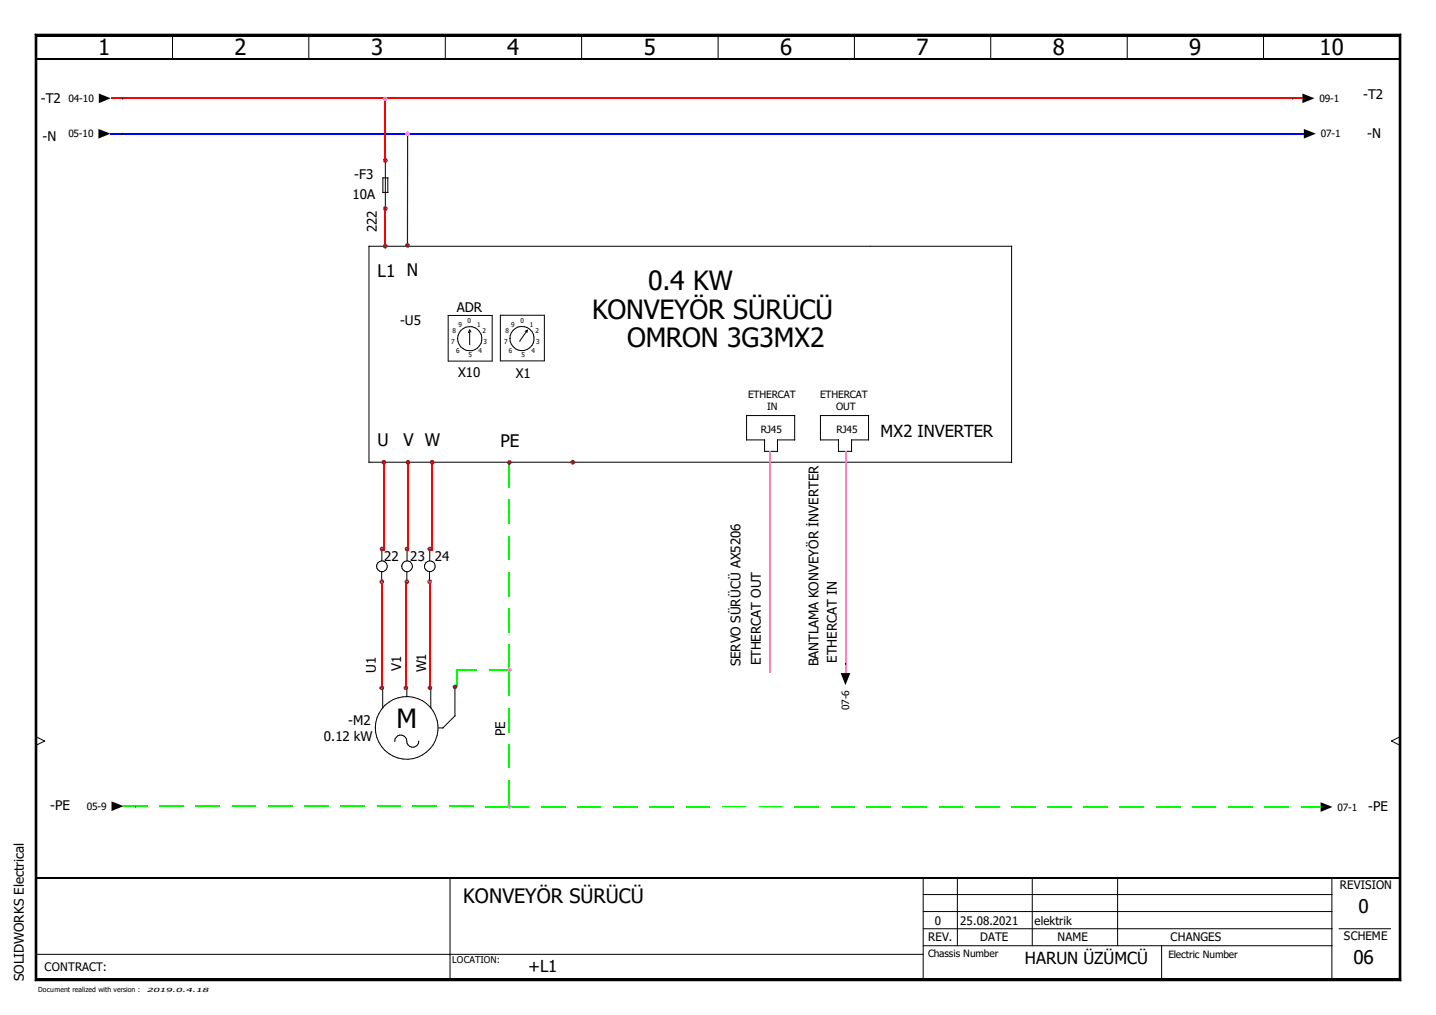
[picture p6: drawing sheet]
<svg xmlns="http://www.w3.org/2000/svg" width="297mm" height="210mm" viewBox="0 0 297 210" stroke-linecap="round" stroke-linejoin="round" font-family="sans-serif">
<path d="M.1 0h296.8v209.8h-296.8z" fill="none" stroke="#fff" stroke-width=".21"/>
<g fill="none" stroke="#000" stroke-width=".21">
<path d="M7.3 7.1l.3 .4zM7.3 7.1h282.5zM7.3 7.1v195.7zM7.3 7.1h282.5v195.7h-282.5zM7.6 7.5h281.8zM7.6 7.5v194.9zM7.6 7.5h281.8v194.9h-281.8zM35.7 7.2v5M63.9 7.2v5M92.2 7.2l-.1 5M120.4 7.2l-.1 5M148.6 7.2l-.1 5"/>
<path d="M176.8 7.2l-.1 5M205 7.2l-.1 5M233.2 7.2v5M261.4 7.2v5M289.4 7.5v194.9zM289.8 7.1l-.4 .4zM289.8 7.1v195.7zM25.4 27.6h.1M25.4 20.3h.1M79.7 33.3l.1 10M80.2 36.8v3M80.3 36.8h-1.1v3h1.1"/>
<path d="M267.4 20.3h.1M267.7 27.6h.1M79.6 50.9h.1M84.4 50.9h.1M209.3 50.9v44.7M209.3 50.9h-133v44.7h133M92.7 65.2h9.1v9.5h-9.1zM94.7 70h.1M97.2 68.2h.1M97.2 68.2l.2 .5M97.2 68.2l-.3 .5M97.2 68.6v2.6"/>
<path d="M97.2 71.2h.1M103.5 65.2h9.1v9.4h-9.1zM105.5 70h.1M108.6 68.5l.5-.2-1.5 2.2M109.1 68.3l-.1 .5M79.6 95.6h.1M84.6 95.6h.1M89.5 95.6h.1M105.5 95.6h.1M118.5 95.6h.1M158.2 91v2.3h2.7M158.2 91h-3.8v-5.1h10v5.1h-3.6v2.3"/>
<path d="M173.4 91v2.3h2.8M179.7 85.9v5.1M179.7 85.9h-10v5.1h3.8M179.7 91h-3.6v2.3M77.9 117.1h.1M78.9 118.3v1.8M78.9 118.3h.1M79 113.7v2.3M83.1 117.1h.1M84.2 118.3v1.8M84.2 113.7v2.3M87.8 117.1h.1"/>
<path d="M88.9 118.2v1.9M88.9 113.7v2.3M174.9 137.2h.1M7.4 152.4l1.8 .8M9.2 153.2l-1.7 .9M9.2 153.2h.1M77.6 150.5h.1M79.2 142v4.4M81.7 153.3a1.23 1.23 0 0 1 1.2-1.3 1.23 1.23 0 0 1 1.3 1.3 1.25 1.25 0 0 0 1.2 1.2 1.25 1.25 0 0 0 1.3-1.2M84.2 142v2.1M89.1 142l.1 4.4M90.6 150.5h1"/>
<path d="M94.1 148l-2.5 2.5M94.1 148h.1M94.1 142v6M287.8 153.2l1.8 .9M287.8 153.2h.1M289.6 152.4l-1.8 .8M28 166.7h.1M271.1 166.9h.1M7.4 197.4h183.6M93.1 181.5v21.1M191 195.6h84.5M191 192.1h84.5"/>
<path d="M191 188.5h84.5M191 185h84.5M191 181.5v21.1M198.1 181.5l-.1 14.1M213.6 181.5l-.1 14.1M231.2 181.5v14.1M240.3 195.6v7M275.5 181.5h.1M275.5 181.5v21.1M277 192.1h10.6M7.3 202.8h282.5zM7.6 202.4l-.3 .4z"/>
<path d="M7.6 202.4h281.8zM289.4 202.4l.4 .4z"/>
<circle cx="97.2" cy="70" r="2.51"/>
<circle cx="108" cy="70" r="2.49"/>
<circle cx="79" cy="117.1" r="1.12"/>
<circle cx="84.2" cy="117.1" r="1.12"/>
<circle cx="88.9" cy="117.1" r="1.12"/>
<circle cx="84.1" cy="150.5" r="6.5"/>
</g>
<path d="M7.3 7.3h282.5M7.3 202.6h282.5" fill="none" stroke="#000" stroke-width=".38"/>
<path d="M7.3 7.1l.3 .4zM269.4 19.3l2.5 1-2.5 1zM289.8 7.1l-.4 .4zM20.4 26.7l2.5 .9-2.5 1.1zM20.4 19.3l2.5 1-2.5 1zM269.7 26.7l2.5 .9-2.5 1.1zM173.9 139.2h2l-1 2.5zM23.1 165.7l2.5 1-2.5 1zM273.2 165.9l2.4 1-2.4 1zM7.6 202.4l-.3 .4zM289.4 202.4l.4 .4z" fill="#000"/>
<path d="M7.4 7.1v195.7M7.4 12.2h282.2M289.6 7.1v195.7M7.4 181.5h282.2" fill="none" stroke="#000" stroke-width=".34"/>
<g fill="none" stroke="#0f0" stroke-width=".25">
<path d="M105.4 95.6v5.3M105.4 103.4v5M105.4 110.9v4.9M105.4 118.3v5M98.7 138.6h-4.3v3.4M101.2 138.6h4.2M105.4 125.8v5M105.4 133.3v10.6M105.4 146.4v5M105.4 153.9v5M25.5 166.7h5M40.5 166.8h5"/>
<path d="M48 166.8h5M55.5 166.8h4.9M62.9 166.8h5M70.4 166.8h5M77.9 166.8h5M85.4 166.8h5M100.4 166.8h9.1M105.4 161.4v5.4M112 166.8h5M119.5 166.8h4.9M126.9 166.8h5M134.4 166.8h5"/>
<path d="M141.9 166.8h5M149.3 166.8h5M156.8 166.8h5M164.3 166.8h5M171.8 166.8h5M179.3 166.8h5M186.8 166.8h5M194.3 166.8h4.9M201.7 166.8h5M209.2 166.8h5M224.2 166.9h4.9M231.6 166.9h5"/>
<path d="M239.1 166.9h5M246.6 166.9h5M254.1 166.9h5M261.6 166.9h5M269.1 166.9h4.1"/>
</g>
<path d="M33 166.7h5M92.9 166.8h5M216.7 166.9h5" fill="none" stroke="#0f0" stroke-width=".21"/>
<path d="M22.9 27.6h246.8" fill="none" stroke="#00f" stroke-width=".25"/>
<path d="M22.9 20.3h246.5M79.7 20.4v12.8M79.7 43.1v7.8M79.4 95.6v18.3M84.4 95.6v18.3M89.4 95.6v18.3M78.9 120.7v21.5M83.9 120.7v21.5M88.9 120.7v21.5" fill="none" stroke="#f00" stroke-width=".25"/>
<path d="M84.3 27.6v23.2" fill="none" stroke="#00f" stroke-width=".3"/>
<path d="M159.2 93.4v45.8M174.9 93.4v45.8" fill="none" stroke="#ff7fbf" stroke-width=".21"/>
<g fill="#a50000">
<path d="M118.5 95.5l.3-.3 .2 .4z"/>
<path d="M118.5 95.1l.3 .1-.3 .3z"/>
<path d="M118.1 95.2l.4-.1v.4z"/>
<path d="M118.1 95.2l.3 .4h-.4z"/>
<path d="M118 95.6h.4l-.3 .4z"/>
<path d="M118.4 95.6l.1 .5-.4-.1z"/>
<path d="M118.5 95.6l.3 .4-.3 .1z"/>
<path d="M118.5 95.6h.5l-.2 .4z"/>
</g>
<g fill="#ff7fdf">
<path d="M105.7 138.2l.2 .4h-.5z"/>
<path d="M105.4 138l.3 .2-.3 .3z"/>
<path d="M105.1 138.2l.3-.2v.5z"/>
<path d="M105.1 138.2l.3 .4h-.5z"/>
<path d="M104.9 138.6h.5l-.3 .3z"/>
<path d="M105.4 138.6v.4l-.3-.1z"/>
<path d="M105.4 138.6l.3 .3-.3 .1z"/>
<path d="M105.4 138.6h.5l-.2 .3z"/>
<path d="M105.7 166.4l.2 .4h-.5z"/>
<path d="M105.4 166.3l.3 .1-.3 .4z"/>
<path d="M105 166.4l.4-.1v.4z"/>
<path d="M105 166.4l.3 .4h-.4z"/>
<path d="M104.9 166.8h.4l-.3 .3z"/>
<path d="M105.3 166.8l.1 .5-.4-.2z"/>
<path d="M105.4 166.8l.3 .3-.3 .2z"/>
<path d="M105.4 166.8h.5l-.2 .3z"/>
</g>
<g fill="#a50000">
<path d="M105.4 95.6l.3-.3 .2 .3z"/>
<path d="M105.4 95.1l.3 .2-.3 .3z"/>
<path d="M105 95.3l.4-.2v.5z"/>
<path d="M105 95.3l.3 .3h-.4z"/>
<path d="M104.9 95.6l.4 .1-.3 .3z"/>
<path d="M105.3 95.7l.1 .4-.4-.1z"/>
<path d="M105.4 95.7l.3 .3-.3 .1z"/>
<path d="M105.4 95.6h.5l-.2 .4z"/>
<path d="M94.4 141.7l.2 .3h-.5z"/>
<path d="M94.1 141.6l.3 .1-.3 .3z"/>
<path d="M93.8 141.7l.3-.1v.4z"/>
<path d="M93.8 141.7l.3 .3h-.5z"/>
<path d="M93.6 142l.5 .1-.3 .3z"/>
<path d="M94.1 142.1v.4l-.3-.1z"/>
<path d="M94.1 142.1l.3 .3-.3 .1z"/>
<path d="M94.1 142h.5l-.2 .4z"/>
<path d="M89.4 95.6l.3-.4 .2 .4z"/>
<path d="M89.4 95.1l.3 .1-.3 .4z"/>
<path d="M89 95.2l.4-.1v.4z"/>
<path d="M89 95.2l.3 .4h-.4z"/>
<path d="M88.9 95.6h.4l-.3 .4z"/>
<path d="M89.3 95.6l.1 .5-.4-.1z"/>
<path d="M89.4 95.7l.3 .3-.3 .1z"/>
<path d="M89.4 95.6h.5l-.2 .4z"/>
<path d="M89 142.2l.3-.3 .1 .3z"/>
<path d="M88.9 141.7l.4 .2-.3 .3z"/>
<path d="M88.6 141.9l.3-.2v.5z"/>
<path d="M88.6 141.9l.3 .3h-.5z"/>
<path d="M88.4 142.2l.5 .1-.3 .3z"/>
<path d="M88.9 142.3v.4l-.3-.1z"/>
<path d="M88.9 142.3l.4 .3-.4 .1z"/>
<path d="M89 142.2h.4l-.1 .4z"/>
<path d="M88.9 113.5l.4-.3 .1 .3z"/>
<path d="M88.9 113l.4 .2-.4 .3z"/>
<path d="M88.6 113.2l.3-.2v.5z"/>
<path d="M88.6 113.2l.3 .3h-.5z"/>
<path d="M88.4 113.5h.5l-.3 .4z"/>
<path d="M88.9 113.5v.5l-.3-.1z"/>
<path d="M88.9 113.6l.4 .3-.4 .1z"/>
<path d="M88.9 113.5h.5l-.1 .4z"/>
<path d="M88.9 120.3l.3-.4 .2 .4z"/>
<path d="M88.9 119.8l.3 .1-.3 .4z"/>
<path d="M88.5 119.9l.4-.1-.1 .5z"/>
<path d="M88.5 119.9l.3 .4h-.4z"/>
<path d="M88.4 120.3h.4l-.3 .3z"/>
<path d="M88.8 120.3l.1 .5-.4-.2z"/>
<path d="M88.9 120.4l.3 .2-.3 .2z"/>
<path d="M88.9 120.3h.5l-.2 .3z"/>
<path d="M84.4 95.6l.3-.4 .2 .4z"/>
<path d="M84.4 95.1l.3 .1-.3 .4z"/>
<path d="M84 95.2l.4-.1v.5z"/>
<path d="M84 95.2l.3 .4h-.4z"/>
<path d="M83.9 95.6h.5l-.4 .4z"/>
<path d="M84.4 95.6v.5l-.4-.1z"/>
<path d="M84.4 95.7l.3 .3-.3 .1z"/>
<path d="M84.4 95.6h.5l-.2 .4z"/>
</g>
<g fill="#ff7fdf">
<path d="M84.4 27.6l.3-.3 .1 .3z"/>
<path d="M84.3 27.1l.4 .2-.3 .3z"/>
<path d="M83.9 27.3l.4-.2v.5z"/>
<path d="M83.9 27.3l.4 .3h-.5z"/>
<path d="M83.8 27.6l.5 .1-.4 .3z"/>
<path d="M84.3 27.7v.5l-.4-.2z"/>
<path d="M84.3 27.7l.4 .3-.4 .2z"/>
<path d="M84.4 27.6h.4l-.1 .4z"/>
</g>
<g fill="#a50000">
<path d="M84.6 50.4l.2 .4h-.5z"/>
<path d="M84.3 50.2l.3 .2-.3 .3z"/>
<path d="M83.9 50.4l.4-.2v.5z"/>
<path d="M83.9 50.4l.3 .4h-.4z"/>
<path d="M83.8 50.8h.4l-.3 .3z"/>
<path d="M84.2 50.8l.1 .5-.4-.2z"/>
<path d="M84.3 50.8l.3 .3-.3 .2z"/>
<path d="M84.3 50.8h.5l-.2 .3z"/>
<path d="M84.5 113.2l.2 .3h-.5z"/>
<path d="M84.2 113l.3 .2-.3 .3z"/>
<path d="M83.9 113.2l.3-.2v.5z"/>
<path d="M83.9 113.2l.3 .3h-.5z"/>
<path d="M83.7 113.5h.5l-.3 .4z"/>
<path d="M84.2 113.5v.5l-.3-.1z"/>
<path d="M84.2 113.6l.3 .3-.3 .1z"/>
<path d="M84.2 113.5h.5l-.2 .4z"/>
<path d="M84.5 119.9l.2 .4h-.5z"/>
<path d="M84.2 119.8l.3 .1-.3 .4z"/>
<path d="M83.8 119.9l.4-.1-.1 .5z"/>
<path d="M83.8 119.9l.3 .4h-.5z"/>
<path d="M83.6 120.3h.5l-.3 .3z"/>
<path d="M84.1 120.3l.1 .5-.4-.2z"/>
<path d="M84.2 120.4l.3 .2-.3 .2z"/>
<path d="M84.2 120.3h.5l-.2 .3z"/>
<path d="M84 142.2l.3-.3 .2 .3z"/>
<path d="M83.9 141.7l.4 .2-.3 .3z"/>
<path d="M83.6 141.9l.3-.2v.5z"/>
<path d="M83.6 141.9l.3 .3h-.5z"/>
<path d="M83.4 142.2l.5 .1-.3 .3z"/>
<path d="M83.9 142.3v.4l-.3-.1z"/>
<path d="M83.9 142.3l.4 .3-.4 .1z"/>
<path d="M84 142.2h.5l-.2 .4z"/>
<path d="M80 50.5l.2 .4h-.4z"/>
<path d="M79.7 50.4l.3 .1-.2 .4z"/>
<path d="M79.3 50.5l.4-.1v.5z"/>
<path d="M79.3 50.5l.4 .4h-.5z"/>
<path d="M79.2 50.9l.5 .1-.4 .3z"/>
<path d="M79.3 51.3l.4-.3v.4z"/>
<path d="M79.7 51l.3 .3-.3 .1z"/>
<path d="M79.8 50.9h.4l-.2 .4z"/>
<path d="M80 42.8l.2 .3h-.4z"/>
<path d="M79.7 42.6l.3 .2-.2 .3z"/>
<path d="M79.3 42.8l.4-.2v.5z"/>
<path d="M79.3 42.8l.4 .3h-.5z"/>
<path d="M79.2 43.1l.5 .1-.4 .3z"/>
<path d="M79.3 43.5l.4-.3v.4z"/>
<path d="M79.7 43.2l.3 .3-.3 .1z"/>
<path d="M79.8 43.1h.4l-.2 .4z"/>
<path d="M80 32.8l.2 .4h-.4z"/>
<path d="M79.7 32.7l.3 .1-.2 .3z"/>
<path d="M79.3 32.8l.4-.1v.4z"/>
<path d="M79.3 32.8l.4 .4h-.5z"/>
<path d="M79.2 33.2h.5l-.4 .3z"/>
<path d="M79.3 33.5l.4-.3v.5z"/>
<path d="M79.7 33.2l.3 .3-.3 .2z"/>
<path d="M79.8 33.2h.4l-.2 .3z"/>
</g>
<g fill="#ff7fdf">
<path d="M80 20.1l.2 .3h-.4z"/>
<path d="M79.7 19.9l.3 .2-.2 .3z"/>
<path d="M79.3 20.1l.4-.2v.5z"/>
<path d="M79.3 20.1l.4 .3h-.5z"/>
<path d="M79.2 20.4h.5l-.4 .4z"/>
<path d="M79.7 20.4v.5l-.4-.1z"/>
<path d="M79.7 20.5l.3 .3-.3 .1z"/>
<path d="M79.8 20.4h.4l-.2 .4z"/>
</g>
<g fill="#a50000">
<path d="M79.4 95.6l.4-.4 .1 .4z"/>
<path d="M79.4 95.1l.4 .1-.4 .4z"/>
<path d="M79 95.2l.4-.1v.4z"/>
<path d="M79 95.2l.3 .4h-.4z"/>
<path d="M78.9 95.6h.5l-.4 .4z"/>
<path d="M79.4 95.6v.5l-.4-.1z"/>
<path d="M79.4 95.6l.4 .4-.4 .1z"/>
<path d="M79.4 95.6h.5l-.1 .4z"/>
<path d="M79.4 113.2l.1 .3h-.4z"/>
<path d="M79 113l.4 .2-.4 .3z"/>
<path d="M78.7 113.2l.3-.2v.5z"/>
<path d="M78.7 113.2l.2 .3h-.4z"/>
<path d="M78.5 113.5h.5l-.3 .4z"/>
<path d="M79 113.5v.5l-.3-.1z"/>
<path d="M79 113.6l.4 .3-.4 .1z"/>
<path d="M79 113.5h.5l-.1 .4z"/>
<path d="M79 120.3l.3-.4 .2 .4z"/>
<path d="M78.9 119.8l.4 .1-.3 .4z"/>
<path d="M78.6 119.9l.3-.1v.5z"/>
<path d="M78.6 119.9l.3 .4h-.4z"/>
<path d="M78.5 120.3h.4l-.3 .3z"/>
<path d="M78.9 120.3v.5l-.3-.2z"/>
<path d="M78.9 120.4l.4 .2-.4 .2z"/>
<path d="M79 120.3h.5l-.2 .3z"/>
<path d="M79 142.2l.3-.3 .2 .3z"/>
<path d="M78.9 141.7l.4 .2-.3 .3z"/>
<path d="M78.6 141.9l.3-.2v.5z"/>
<path d="M78.6 141.9l.3 .3h-.5z"/>
<path d="M78.4 142.2l.5 .1-.3 .3z"/>
<path d="M78.9 142.3v.4l-.3-.1z"/>
<path d="M78.9 142.3l.4 .3-.4 .1z"/>
<path d="M79 142.2h.5l-.2 .4z"/>
</g>
<g font-size="5.5">
<text x="134.1" y="59.9">0.4 KW</text>
<text x="122.5" y="65.9">KONVEYÖR SÜRÜCÜ</text>
<text x="129.7" y="71.8">OMRON 3G3MX2</text>
<text x="82" y="150.5">M</text>
</g>
<g font-size="4.6">
<text x="20.3" y="11.3">1</text>
<text x="48.5" y="11.3">2</text>
<text x="76.7" y="11.3">3</text>
<text x="104.9" y="11.3">4</text>
<text x="133.2" y="11.3">5</text>
<text x="161.4" y="11.3">6</text>
<text x="189.6" y="11.3">7</text>
<text x="217.8" y="11.3">8</text>
<text x="246" y="11.3">9</text>
<text x="273" y="11.3">10</text>
</g>
<text font-size="4.1" x="95.8" y="186.6">KONVEYÖR SÜRÜCÜ</text>
<g font-size="3.9">
<text x="281" y="188.8">0</text>
<text x="279.9" y="199.4">06</text>
</g>
<g font-size="3.6">
<text x="78.1" y="57.2">L1 N</text>
<text x="78.1" y="92.3">U</text>
<text x="83.5" y="92.3">V W</text>
<text x="103.5" y="92.4">PE</text>
</g>
<g font-size="3.4">
<text x="182.2" y="90.4">MX2 INVERTER</text>
<text x="109.3" y="201.1">+L1</text>
<text x="212" y="199.4">HARUN ÜZÜMCÜ</text>
</g>
<g font-size="2.7">
<text x="8.5" y="21.3">-T2</text>
<text x="282" y="20.5">-T2</text>
<text x="8.8" y="29.1">-N</text>
<text x="282.8" y="28.5">-N</text>
<text x="72.9" y="41.1">10A</text>
<text x="73.3" y="37">-F3</text>
<text x="77.9" y="48" transform="rotate(-90 77.9 48)">222</text>
<text x="94.5" y="64.4">ADR</text>
<text x="82.8" y="67.2">-U5</text>
<text x="94.8" y="78">X10</text>
<text x="106.7" y="78.1">X1</text>
<text x="79.5" y="116">22</text>
<text x="84.9" y="116">23</text>
<text x="90" y="116">24</text>
<text x="153.2" y="137.8" transform="rotate(-90 153.2 137.8)">SERVO SÜRÜCÜ AX5206</text>
<text x="157.4" y="137.6" transform="rotate(-90 157.4 137.6)">ETHERCAT OUT</text>
<text x="169.3" y="137.8" transform="rotate(-90 169.3 137.8)">BANTLAMA KONVEYÖR İNVERTER</text>
<text x="173.1" y="137" transform="rotate(-90 173.1 137)">ETHERCAT IN</text>
<text x="77.8" y="139.2" transform="rotate(-90 77.8 139.2)">U1</text>
<text x="83" y="138.7" transform="rotate(-90 83 138.7)">V1</text>
<text x="88.2" y="139.1" transform="rotate(-90 88.2 139.1)">W1</text>
<text x="67" y="153.2">0.12 kW</text>
<text x="72" y="150">-M2</text>
<text x="104.5" y="152.2" transform="rotate(-90 104.5 152.2)">PE</text>
<text x="10.4" y="167.6">-PE</text>
<text x="283" y="167.8">-PE</text>
<text x="4.9" y="202.8" transform="rotate(-90 4.9 202.8)">SOLIDWORKS Electrical</text>
</g>
<g font-size="2.4">
<text x="277.2" y="183.8">REVISION</text>
<text x="193.4" y="191.3">0</text>
<text x="198.6" y="191.3">25.08.2021</text>
<text x="214" y="191.3">elektrik</text>
<text x="192" y="194.7">REV.</text>
<text x="202.7" y="194.7">DATE</text>
<text x="218.7" y="194.7">NAME</text>
<text x="242.1" y="194.7">CHANGES</text>
<text x="278" y="194.4">SCHEME</text>
<text x="9.2" y="200.9">CONTRACT:</text>
</g>
<g font-size="2.1">
<text x="14.2" y="21.1">04-10</text>
<text x="272.9" y="21.1">09-1</text>
<text x="14.1" y="28.4">05-10</text>
<text x="273.2" y="28.4">07-1</text>
<text x="154.7" y="82.3">ETHERCAT</text>
<text x="169.6" y="82.3">ETHERCAT</text>
<text x="157.4" y="89.6">RJ45</text>
<text x="158.7" y="84.8">IN</text>
<text x="172.9" y="84.8">OUT</text>
<text x="173.1" y="89.6">RJ45</text>
<text x="175.6" y="146.8" transform="rotate(-90 175.6 146.8)">07-6</text>
<text x="17.9" y="167.5">05-9</text>
<text x="276.6" y="167.6">07-1</text>
<text x="192" y="198">Chassis Number</text>
<text x="241.7" y="198.1">Electric Number</text>
</g>
<text font-size="1.9" x="93.6" y="199.2">LOCATION:</text>
<g font-size="1.4">
<text x="93.3" y="71.2">7</text>
<text x="93.6" y="68.9">8</text>
<text x="94.8" y="67.5">9</text>
<text x="96.7" y="66.9">0</text>
<text x="98.7" y="67.5">1</text>
<text x="99.8" y="68.9">2</text>
<text x="100" y="71.2">3</text>
<text x="104.3" y="71.2">7</text>
<text x="104.6" y="68.9">8</text>
<text x="105.7" y="67.5">9</text>
<text x="107.7" y="66.9">0</text>
<text x="109.6" y="67.5">1</text>
<text x="110.7" y="68.9">2</text>
<text x="110.9" y="71.2">3</text>
<text x="94.4" y="73">6</text>
<text x="96.9" y="73.8">5</text>
<text x="99" y="73">4</text>
<text x="105.3" y="73">6</text>
<text x="107.9" y="73.8">5</text>
<text x="109.9" y="73">4</text>
<text x="7.9" y="205.2">Document realized with version :</text>
</g>
<text font-size="1.2" x="30.3" y="205.1">2019.0.4.18</text>
</svg>
